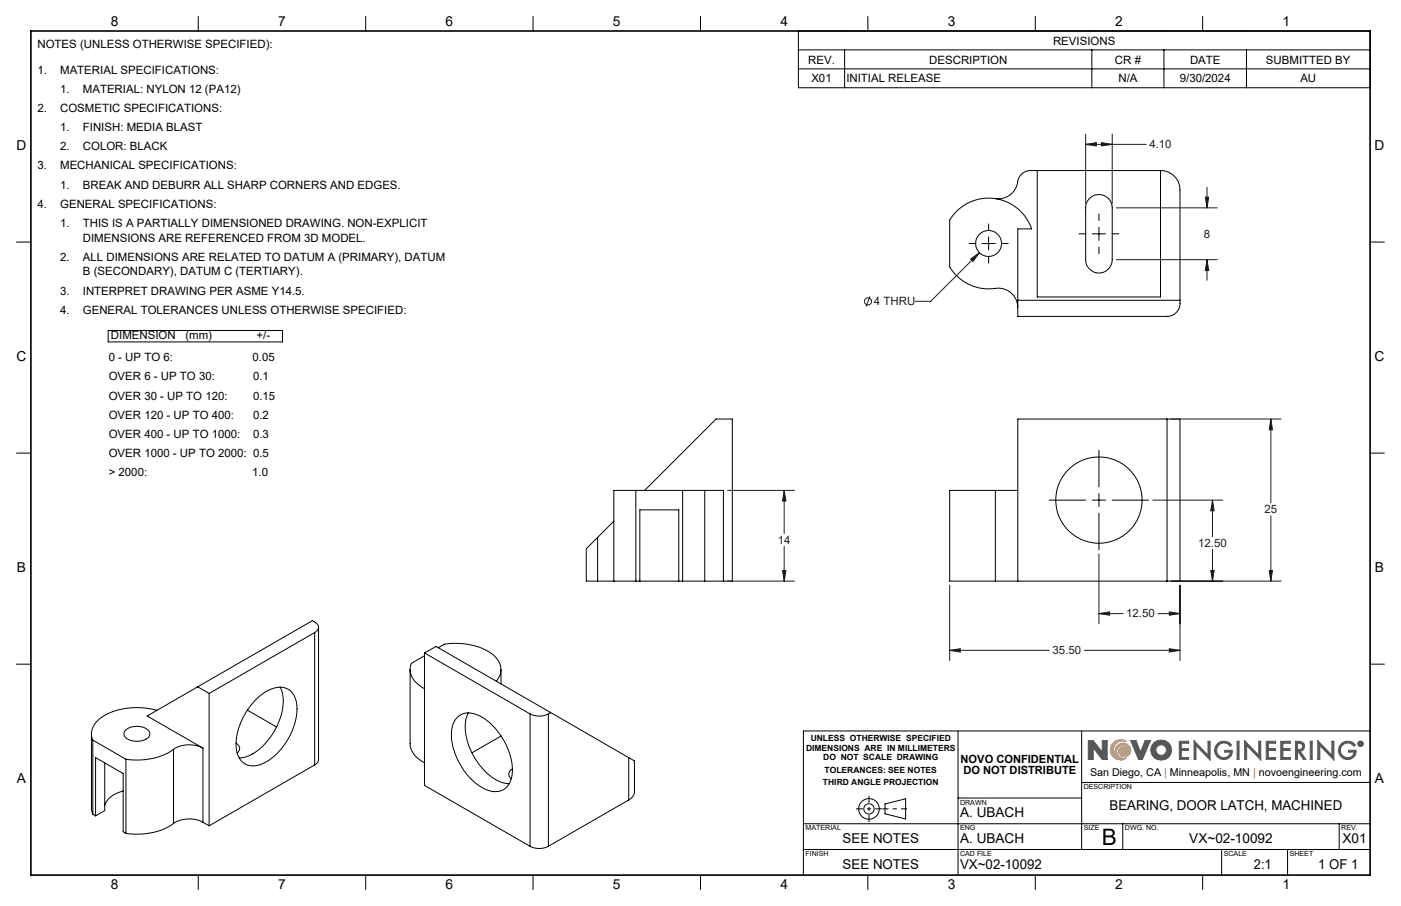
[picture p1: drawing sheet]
<svg xmlns="http://www.w3.org/2000/svg" width="432mm" height="279mm" viewBox="0 0 432 279" stroke-linecap="round" stroke-linejoin="round" font-family="sans-serif">
<g fill="none" stroke="#000" stroke-width=".31">
<path d="M61.1 5.1v4.5M112.7 5.1v4.5M164.3 5.1v4.5M215.9 5.1v4.5M267.5 5.1v4.5M319.1 5.1v4.5M370.7 5.1v4.5M319.7 52.6v39h38v-39M357.7 52.6a5.9 5.9 0 0 1 6 6v35a4 4 0 0 1-4 4h-46v-27h4.3a14 14 0 0 0-11.8-9.4 14 14 0 0 0-13.5 6.7v14.4a14.5 14.5 0 0 0 15.4 6.6 6 6 0 0 1 5.6 6M357.7 52.6h-40.1a4.1 4.1 0 0 0-4.1 4 6 6 0 0 1-6.7 4.6M5.1 74.6h4.4M335.8 61.2a4.1 4.1 0 0 1 4.5-.9 4.1 4.1 0 0 1 2.5 3.8v16a4.1 4.1 0 0 1-4.1 4.1 4.1 4.1 0 0 1-4.1-4.1v-16l.3-1.6z"/>
<path d="M422.3 74.6h4.4M313.7 92.6h50M5.1 139.7h4.4M359.7 129.2h4v50h-4M359.7 129.2v50M359.7 129.2h-46v50M422.3 139.7h4.4M196 151.2h-6.8v28M196 151.2v28M196 151.2h14.4M198.7 151.2l22-22h5v50h-2.7M210.4 151.2h6.8"/>
<path d="M210.4 151.2v28M217.2 151.2h5.8v28M217.2 151.2v28M306.8 151.2h6.9M306.8 151.2h-14.1v28h14.1M306.8 151.2v28M184.2 179.2h5M184.2 165.7l-3.5 3.5v10h3.5M184.2 165.7v13.5M189.2 179.2h6.8M189.2 160.7l-5 5M196 179.2h1.2"/>
<path d="M197.2 179.2h12M197.2 179.2v-22h12v22M209.2 179.2h1.2M210.4 179.2h6.8M217.2 179.2h5.8M306.8 179.2h6.9M313.7 179.2h46M97 195.1a1.72 1.72 0 0 0 1.2-1.7 1.72 1.72 0 0 0-1.2-1.6l-.7-.4-35.4 20.4M97 195.1l-32.5 18.8M97 195.1v40.8M98.2 193.4v40.9l-.3 .9-.9 .7M135.1 199.7a8.9 8.9 0 0 1 5.8-1.3 16.9 16.9 0 0 1 12 4.4 5.2 5.2 0 0 1 .1 7.3"/>
<path d="M5.1 204.8h4.4M48.4 219a21 21 0 0 0-17.7 2.7 5.5 5.5 0 0 0-2.1 6.5M60.9 211.8l3.6 2.1M60.9 211.8l-15.5 9 17.1 9.9M64.5 213.9v40.8M76.2 219l9 5.2M78.8 215.8a9.8 9.8 0 0 1 9-3.7 6 6 0 0 1 3.7 6.5 20.3 20.3 0 0 1-10.7 17 5.3 5.3 0 0 1-8-4.6 20 20 0 0 1 6-15.2zM86.3 211.9a13.7 13.7 0 0 1-.9 11.9 17.8 17.8 0 0 1-10.2 9.8l-1.5 .2M126.4 206.5v22.8a7.1 7.1 0 0 0 4.4 6M130.8 202.2l-4 2.3a5.6 5.6 0 0 0 2.5 6.9l1.5 1M130.8 201.4l3.6-2 59.4 34.2M130.8 201.4l32.6 18.8"/>
<path d="M130.8 201.4v40.8l32.6 18.8M144.4 219.9a13.7 13.7 0 0 0 .8 11.8 17.5 17.5 0 0 0 10.2 9.8l1.6 .2M154.4 206.5v4.4M169.7 219.7l-.7 .5M422.3 204.8h4.4M28.2 226.3v23.1l.4 1.7M28.6 228.2l10.2 5.9M28.6 228.2v22.9M32.3 235.3v14.7l-2.8 1.6M38.7 225.1a5.4 5.4 0 0 1 7.4 .6 2.11 2.11 0 0 1-1.9 2.6 5.4 5.4 0 0 1-5.9-1.4l-.1-.9zM38.8 234.1v22.9M53.5 231.1a20.1 20.1 0 0 1-14.7 3"/>
<path d="M53.5 231.1v22.9M62.5 230.7a9 9 0 0 0-9 .4M62.5 230.7v22.9M72.7 229.2a1.72 1.72 0 0 1 .4 3M97 235.9l-32.5 18.8M141 221.2a5.7 5.7 0 0 1 6.8-.4 20.2 20.2 0 0 1 10 18.1 5.3 5.3 0 0 1-7.9 4.6 20.1 20.1 0 0 1-10.7-18.4l.5-2zM154.4 227l-8.9 5.2M157.9 237.1a1.72 1.72 0 0 0-.3 3M163.4 220.2a6.3 6.3 0 0 0 5.6 0M163.4 220.2v40.8M169 220.2v40.8M193.8 233.6l1.7 1v10.1l-.6 1-1.1 1"/>
<path d="M193.8 233.6v13.1M295.3 225.4v44.5M333.4 225.4v36.6M422.3 225.4h-174.7v44.5M28.6 251.1l.9 .5M29.5 251.6v-18l8.5 4.9v18l.8 .5M38 243.9a7.4 7.4 0 0 0-5.7 4.5M53.5 254a20.1 20.1 0 0 1-14.7 3M62.5 253.6a9 9 0 0 0-9 .4M62.5 253.6l2 1.1M193.8 246.7l-24.8 14.3M247.6 254h174.7"/>
<path d="M272.8 247.9l6.3-1.6v6.3l-6.3-1.6zM295.3 246.1h38.1M333.4 241.3h88.9M346 254v8M412.7 254v8M61.1 269.9v4.4M112.7 269.9v4.4M163.4 261a6.3 6.3 0 0 0 5.6 0M164.3 269.9v4.4M215.9 269.9v4.4M247.6 262h174.7M267.5 269.9v4.4"/>
<path d="M319.1 269.9v4.4M370.7 269.9v4.4M376.5 262v7.9M396.8 262v7.9"/>
<circle cx="304.7" cy="75.1" r="4"/>
<circle cx="338.7" cy="154.2" r="13.3"/>
<circle cx="267.8" cy="249.5" r="1.59"/>
<circle cx="267.8" cy="249.5" r="3.2"/>
</g>
<path d="M342.7 229.6a3.1 3.1 0 0 1 4.5-.9 2.82 2.82 0 0 0-3.9 1.7 2.82 2.82 0 0 0 2.3 3.6 2.45 2.45 0 0 1-1.1-4.2 2.45 2.45 0 0 1 4 1.5 1.88 1.88 0 0 1-1.9 2.1 1.88 1.88 0 0 1-1.8-2.2l.6-.7a1.82 1.82 0 0 1 2.4 1.5 1.89 1.89 0 0 0-2.6-2 1.89 1.89 0 0 0-.3 3.3l1.5 .6 .8-.1a3.2 3.2 0 0 1-4-.2 3.2 3.2 0 0 1-.5-4z" fill="none" stroke="#f78d2a" stroke-width=".31"/>
<g fill="none" stroke="#555759" stroke-width=".31">
<path d="M336.9 230.6v3.6h-1.5v-5.8h1.5l2.8 3.6M336.9 230.6h.1M337 230.6l2.7 3.6h1.5v-5.8h-1.5v3.6M339.7 232h.1M348.5 228.4h1.6l1.4 3.6 1.4-3.6h1.7l-2.5 5.8h-1.2zM363.5 228.6h2.9v.6h-2.3v1.7h2.2v.5h-2.2v2.2h2.3v.6h-2.9zM368 228.4l4.3 4.5v-4.3h.7v5.8l-4.4-4.5v4.3h-.6zM375.4 229.2a2.89 2.89 0 0 1 4.2 .5l-.5 .5a2.26 2.26 0 0 0-3.2-.7 2.26 2.26 0 0 0-.5 3.2 2.26 2.26 0 0 0 3.3 .4l.5-1.1h-1.7v-.6h2.3a2.78 2.78 0 0 1-4 2.5 2.78 2.78 0 0 1-.4-4.7zM381.3 228.6h.6v5.6h-.6zM383.6 228.4l4.3 4.5v-4.3h.7v5.8l-4.4-4.5v4.3h-.6zM390.3 228.6h2.9v.6h-2.3v1.7h2.2v.5h-2.2v2.2h2.3v.6h-2.9zM394.8 228.6h2.9v.6h-2.3v1.7h2.2v.5h-2.2v2.2h2.3v.6h-2.9z"/>
<path d="M399.3 228.6a2.74 2.74 0 0 1 2.6 .8l.2 .8-.3 .9-1.1 .6 1.8 2.5h-.8l-1.7-2.5h-.1v2.5h-.6zM399.9 229.2l1.1 .1a1.02 1.02 0 0 1 0 1.7l-1.1 .2zM403.8 228.6h.6v5.6h-.6zM406.2 228.4l4.3 4.5v-4.3h.6v5.8l-4.3-4.5v4.3h-.6zM413.6 229.2a2.89 2.89 0 0 1 4.2 .5l-.5 .5a2.25 2.25 0 0 0-3.3-.7 2.25 2.25 0 0 0-.2 3.4 2.25 2.25 0 0 0 3.4-.3l.1-.6h-1.6v-.6h2.3a2.79 2.79 0 0 1-4 2.5 2.79 2.79 0 0 1-.4-4.7zM419 228.9l.6 .1-.1 .4 .2 .4-.4-.4-.3 .4zM419.2 229l.3 .2-.3 .1z"/>
<circle cx="357.9" cy="231.3" r="1.64"/>
<circle cx="357.9" cy="231.3" r="3.2"/>
<circle cx="419.3" cy="229.4" r=".85"/>
<circle cx="419.3" cy="229.4" r=".71"/>
</g>
<path d="M279.5 249.4h-7.5" fill="none" stroke="#000" stroke-width=".31" stroke-dasharray="15.2 1.3 1.3 1.3" stroke-dashoffset="13.4" stroke-linecap="butt"/>
<path d="M263.8 249.4h8.1M267.8 245.4v8.1" fill="none" stroke="#000" stroke-width=".31" stroke-dasharray="15.2 1.3 1.3 1.3" stroke-dashoffset="13.1" stroke-linecap="butt"/>
<path d="M9.5 9.6h412.8v260.3h-412.8z" fill="none" stroke="#000" stroke-width=".5"/>
<path d="M343 229.1a3.2 3.2 0 0 1 4.2-.4 2.82 2.82 0 0 0-3.9 1.7 2.82 2.82 0 0 0 2.3 3.6 2.43 2.43 0 0 1-1.9-2.8 2.43 2.43 0 0 1 2.7-2 2.43 2.43 0 0 1 2.1 2.7 1.82 1.82 0 0 1-2.5 1.5 1.82 1.82 0 0 1-.9-2.7 1.73 1.73 0 0 1 2.7 1.3 1.9 1.9 0 0 0-2.6-2 1.9 1.9 0 0 0-.3 3.3l.8 .5h1.5a3.2 3.2 0 0 1-4.2-.4 3.2 3.2 0 0 1 0-4.3z" fill-rule="evenodd" fill="#f78d2a"/>
<path d="M335.4 228.4v5.8h1.5v-3.6l2.8 3.6h1.5v-5.8h-1.5v3.6l-2.8-3.6zM348.5 228.4l2.4 5.8h1.2l2.5-5.8h-1.7l-1.4 3.6-1.4-3.6zM355.6 229.1a3.1 3.1 0 0 0 .2 4.6 3.1 3.1 0 0 0 4.6-.6 3.1 3.1 0 0 0-1-4.5l-1.8-.4-1 .3zM356.2 231.3a1.65 1.65 0 0 1 3.3 0 1.65 1.65 0 0 1-3.3 0zM363.5 228.6v5.6h2.9v-.6h-2.3v-2.2h2.2v-.5h-2.2v-1.7h2.3v-.6zM368 228.4v5.8h.6v-4.3l4.4 4.5v-5.8h-.7v4.3zM375.2 229.3a2.79 2.79 0 0 0 .7 4.7 2.79 2.79 0 0 0 3.9-2.6h-2.3v.6h1.7a2.16 2.16 0 0 1-3 1.4 2.16 2.16 0 0 1-.9-3.2 2.22 2.22 0 0 1 3.8 0l.5-.5a2.92 2.92 0 0 0-4.4-.4zM381.3 228.6v5.6h.6v-5.6zM383.6 228.4v5.8h.6v-4.3l4.4 4.5v-5.8h-.7v4.3zM390.3 228.6v5.6h2.9v-.6h-2.3v-2.2h2.2v-.5h-2.2v-1.7h2.3v-.6zM394.8 228.6v5.6h2.9v-.6h-2.3v-2.2h2.2v-.5h-2.2v-1.7h2.3v-.6zM399.3 228.6v5.6h.6v-2.5l1.8 2.5h.8l-1.8-2.5 1.1-.6 .3-1.3a1.6 1.6 0 0 0-2.1-1.2zM399.9 229.2l1.3 .3 .3 .4-.3 1-1.3 .3zM403.8 228.6v5.6h.6v-5.6zM406.2 228.4v5.8h.6v-4.3l4.3 4.5v-5.8h-.6v4.3zM413.3 229.4a2.79 2.79 0 0 0 .9 4.6 2.79 2.79 0 0 0 3.8-2.6h-2.3v.6h1.6a2.18 2.18 0 0 1-3.2 1.3 2.18 2.18 0 0 1-.4-3.5 2.22 2.22 0 0 1 3.6 .4l.5-.5a2.89 2.89 0 0 0-4.5-.3zM419 228.9v.9h.2v-.4l.5 .4-.2-.4 .2-.4zM419.2 229l.3 .2-.3 .1zM418.5 229.4a.85 .85 0 0 0 1.7 0 .85 .85 0 0 0-1.7 0zM418.6 229.4a.71 .71 0 0 1 1.4 0 .71 .71 0 0 1-1.4 0z" fill-rule="evenodd" fill="#555759"/>
<g fill="none" stroke="#191924" stroke-width=".31">
<path d="M334.6 44.5l3.3-.5v1zM334.6 41.3v21.5M334.6 44.5h18.7M339.5 44l3.3 .5-3.3 .5zM342.8 41.3v21.5M372 57.7v6.4M299.2 79.9l2.7-2-2 2.7zM301.9 77.9l-15.1 15h-4.7M344.1 64.1h31.1M371.5 60.8h1l-.5 3.3zM268.1 91.4l-1.2 3.1M344.1 80.1h31.1"/>
<path d="M372 80.1l.5 3.3h-1zM372 80.1v6.3M361 129.2h33.9M391.7 129.2l.5 3.3h-1zM391.7 129.2v25.9M224.2 151.2h20.7M241.7 151.2l.5 3.3h-1zM241.7 151.2v13.3M355.3 154.2h21.6M373.7 154.2l.5 3.3h-1zM373.7 154.2v11.3M391.7 159v20.2"/>
<path d="M224.2 179.2h20.7M241.2 175.9h1l-.5 3.3zM241.7 168.5v10.7M338.7 170.8v21.6M361 179.2h33.9M373.2 175.9h1l-.5 3.3zM373.7 169.4v9.8M391.2 175.9h1l-.5 3.3zM292.7 180.5v23.2M338.7 189.2l3.3-.5v1zM338.7 189.2h7.4M356.9 189.2h6.8"/>
<path d="M360.4 188.7l3.3 .5-3.3 .5zM363.7 180.5v23.2M292.7 200.6l3.3-.5v1zM292.7 200.6h30.7M334.2 200.6h29.5M360.4 200.1l3.3 .5-3.3 .5z"/>
<circle cx="267.5" cy="92.9" r="1.11"/>
</g>
<g fill="none" stroke="#000" stroke-width=".31">
<path d="M246.1 9.6h176.2v17.5h-176.2zM246.1 15.4h176.2M260.3 15.4v11.7M336.5 15.4v11.7M358.7 15.4v11.7M384.2 15.4v11.7M246.1 21.2h176.2M298.7 75.1h1.9M302.6 75.1h4.1M304.7 69.1v1.9M304.7 73.1v4M304.7 79.2v1.9"/>
<path d="M308.8 75.1h1.9M332.6 72.1h2M336.7 72.1h4M338.7 66v2M338.7 70.1v4M338.7 76.2v2M342.8 72.1h2M33.3 101.9h53.8v3.5h-53.8zM338.7 138.9v11.2M323.4 154.2h11.2M336.7 154.2h4M338.7 152.2v4"/>
<path d="M338.7 158.3v11.2M342.8 154.2h11.2"/>
</g>
<path d="M292.7 200.6l3.3-.5v1zM360.4 200.1l3.3 .5-3.3 .5zM360.4 188.7l3.3 .5-3.3 .5zM338.7 189.2l3.3-.5v1zM373.2 175.9h1l-.5 3.3zM373.7 154.2l.5 3.3h-1zM391.7 129.2l.5 3.3h-1zM391.2 175.9h1l-.5 3.3zM334.6 44.5l3.3-.5v1zM339.5 44l3.3 .5-3.3 .5zM372 80.1l.5 3.3h-1zM371.5 60.8h1l-.5 3.3zM299.2 79.9l.7 .7 2-2.7zM241.7 151.2l.5 3.3h-1zM241.2 175.9h1l-.5 3.3z" fill="#191924"/>
<text font-size="7" x="339.5" y="260.5">B</text>
<g font-size="4.2">
<text x="34.1" y="8.1">8</text>
<text x="85.7" y="8.1">7</text>
<text x="137.3" y="8.1">6</text>
<text x="188.9" y="8.1">5</text>
<text x="240.5" y="8.1">4</text>
<text x="292.1" y="8.1">3</text>
<text x="343.7" y="8.1">2</text>
<text x="395.3" y="8.1">1</text>
<text x="5.1" y="46.4">D</text>
<text x="423.7" y="46.4">D</text>
<text x="5.1" y="111.4">C</text>
<text x="423.7" y="111.4">C</text>
<text x="5.2" y="176.5">B</text>
<text x="423.8" y="176.5">B</text>
<text x="5.2" y="241.6">A</text>
<text x="423.8" y="241.6">A</text>
<text x="342" y="249.9">BEARING, DOOR LATCH, MACHINED</text>
<text x="295.9" y="252">A. UBACH</text>
<text x="259.7" y="260">SEE NOTES</text>
<text x="295.9" y="260">A. UBACH</text>
<text x="366.5" y="260">VX~02-10092</text>
<text x="413.8" y="260">X01</text>
<text x="259.7" y="267.9">SEE NOTES</text>
<text x="295.9" y="267.9">VX~02-10092</text>
<text x="386.5" y="267.9">2:1</text>
<text x="406.3" y="267.9">1 OF 1</text>
<text x="34.1" y="274.2">8</text>
<text x="85.7" y="274.2">7</text>
<text x="137.3" y="274.2">6</text>
<text x="188.9" y="274.2">5</text>
<text x="240.5" y="274.2">4</text>
<text x="292.1" y="274.2">3</text>
<text x="343.7" y="274.2">2</text>
<text x="395.3" y="274.2">1</text>
</g>
<g font-size="3.5">
<text x="11.5" y="14.8">NOTES (UNLESS OTHERWISE SPECIFIED):</text>
<text x="324.6" y="13.8">REVISIONS</text>
<text x="11.5" y="22.7">1.</text>
<text x="18.5" y="22.7">MATERIAL SPECIFICATIONS:</text>
<text x="249.1" y="19.6">REV.</text>
<text x="286.4" y="19.6">DESCRIPTION</text>
<text x="343.6" y="19.6">CR #</text>
<text x="366.8" y="19.6">DATE</text>
<text x="390.2" y="19.6">SUBMITTED BY</text>
<text x="18.5" y="28.6">1.</text>
<text x="25.5" y="28.6">MATERIAL: NYLON 12 (PA12)</text>
<text x="250.1" y="25.4">X01</text>
<text x="260.8" y="25.4">INITIAL RELEASE</text>
<text x="344.7" y="25.4">N/A</text>
<text x="363.6" y="25.4">9/30/2024</text>
<text x="400.8" y="25.4">AU</text>
<text x="11.5" y="34.5">2.</text>
<text x="18.5" y="34.5">COSMETIC SPECIFICATIONS:</text>
<text x="18.5" y="40.4">1.</text>
<text x="25.5" y="40.4">FINISH: MEDIA BLAST</text>
<text x="18.5" y="46.3">2.</text>
<text x="25.5" y="46.3">COLOR: BLACK</text>
<text x="11.5" y="52.2">3.</text>
<text x="18.5" y="52.2">MECHANICAL SPECIFICATIONS:</text>
<text x="18.5" y="58.1">1.</text>
<text x="25.5" y="58.1">BREAK AND DEBURR ALL SHARP CORNERS AND EDGES.</text>
<text x="11.5" y="64">4.</text>
<text x="18.5" y="64">GENERAL SPECIFICATIONS:</text>
<text x="18.5" y="70">1.</text>
<text x="25.5" y="70">THIS IS A PARTIALLY DIMENSIONED DRAWING. NON-EXPLICIT</text>
<text x="25.5" y="74.5">DIMENSIONS ARE REFERENCED FROM 3D MODEL.</text>
<text x="18.5" y="80.4">2.</text>
<text x="25.5" y="80.4">ALL DIMENSIONS ARE RELATED TO DATUM A (PRIMARY), DATUM</text>
<text x="25.5" y="84.9">B (SECONDARY), DATUM C (TERTIARY).</text>
<text x="18.5" y="90.8">3.</text>
<text x="25.5" y="90.8">INTERPRET DRAWING PER ASME Y14.5.</text>
<text x="18.5" y="96.7">4.</text>
<text x="25.5" y="96.7">GENERAL TOLERANCES UNLESS OTHERWISE SPECIFIED:</text>
<text x="34.2" y="104.6">DIMENSION</text>
<text x="57.1" y="104.6">(mm)</text>
<text x="79.1" y="104.6">+/-</text>
<text x="33.5" y="111.4">0 - UP TO 6:</text>
<text x="77.8" y="111.4">0.05</text>
<text x="33.5" y="117.3">OVER 6 - UP TO 30:</text>
<text x="78" y="117.3">0.1</text>
<text x="33.5" y="123.2">OVER 30 - UP TO 120:</text>
<text x="78" y="123.2">0.15</text>
<text x="33.5" y="129.1">OVER 120 - UP TO 400:</text>
<text x="78" y="129.1">0.2</text>
<text x="33.5" y="135">OVER 400 - UP TO 1000:</text>
<text x="78" y="135">0.3</text>
<text x="33.5" y="140.9">OVER 1000 - UP TO 2000: 0.5</text>
<text x="33.5" y="146.8">&gt; 2000:</text>
<text x="77.7" y="146.8">1.0</text>
<text x="296.1" y="235.2">NOVO CONFIDENTIAL</text>
<text x="296.9" y="238.7">DO NOT DISTRIBUTE</text>
</g>
<g font-size="3.5" fill="#191924">
<text x="354.3" y="45.7">4.10</text>
<text x="371.1" y="73.3">8</text>
<text x="269.4" y="94.1">4 THRU</text>
<text x="389.8" y="158.2">25</text>
<text x="239.8" y="167.7">14</text>
<text x="369.3" y="168.6">12.50</text>
<text x="347.1" y="190.4">12.50</text>
<text x="324.4" y="201.7">35.50</text>
</g>
<text font-size="3.3" x="336" y="239.4">San Diego, CA | Minneapolis, MN | novoengineering.com</text>
<g font-size="2.6">
<text x="248.4" y="231.5">DIMENSIONS ARE IN MILLIMETERS</text>
<text x="249.9" y="228.6">UNLESS OTHERWISE SPECIFIED</text>
<text x="253.7" y="234.4">DO NOT SCALE DRAWING</text>
<text x="254.2" y="238.5">TOLERANCES: SEE NOTES</text>
<text x="253.7" y="242.1">THIRD ANGLE PROJECTION</text>
</g>
<g font-size="2.2">
<text x="334" y="243.4">DESCRIPTION</text>
<text x="295.9" y="248.2">DRAWN</text>
<text x="248.3" y="256.1">MATERIAL</text>
<text x="295.9" y="256.1">ENG</text>
<text x="334" y="256.1">SIZE</text>
<text x="346.7" y="256.1">DWG. NO.</text>
<text x="413.4" y="256.1">REV.</text>
<text x="248.3" y="264">FINISH</text>
<text x="295.9" y="264">CAD FILE</text>
<text x="377.2" y="264">SCALE</text>
<text x="397.5" y="264">SHEET</text>
</g>
</svg>
